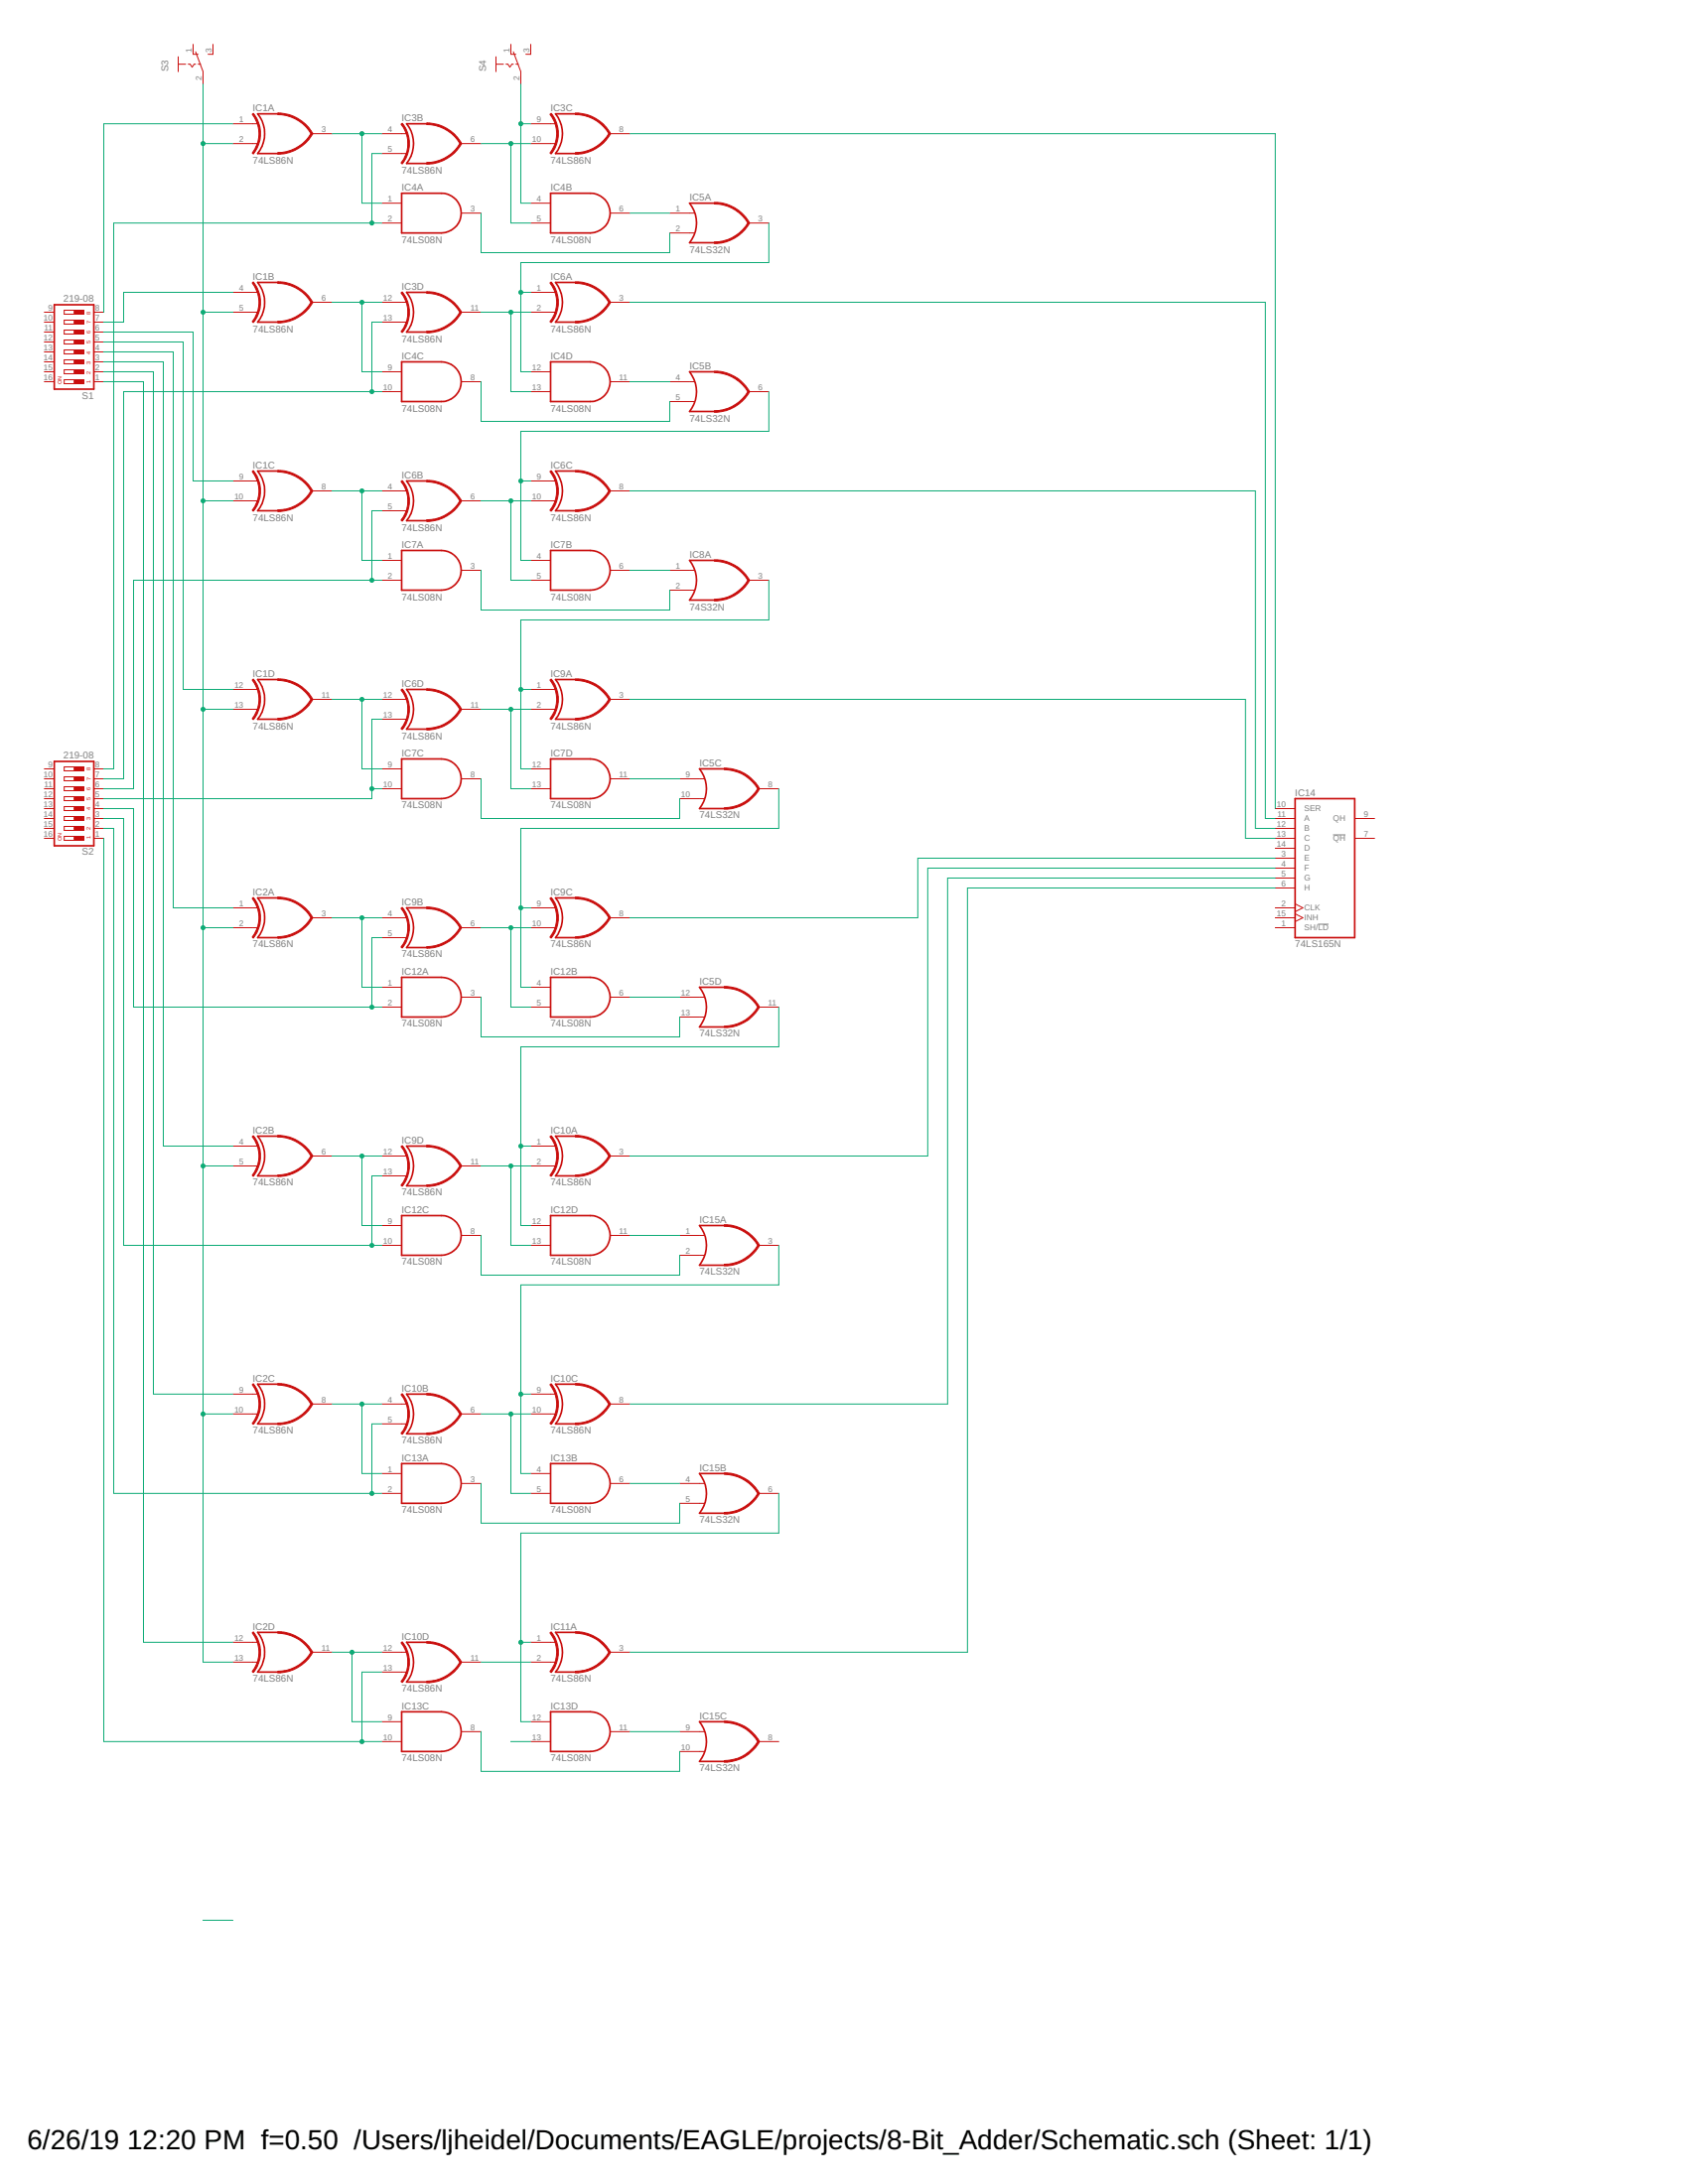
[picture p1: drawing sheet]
<svg xmlns="http://www.w3.org/2000/svg" width="216mm" height="279mm" viewBox="0 0 216 279" stroke-linecap="round" stroke-linejoin="round" font-family="sans-serif">
<path d="M168.6 118.2h1.3M170.5 106.8h1.6" fill="none" stroke="#808080" stroke-width=".13"/>
<g fill="none" stroke="#c90d0c" stroke-width=".21">
<path d="M35.5 14.6h-2.5a4.1 4.1 0 0 1 0 5h2.5M54.5 15.8h-2.5a4.1 4.1 0 0 1 0 5.1h2.5M73.6 14.6h-2.5a4.1 4.1 0 0 1 0 5h2.5M6.9 39h5.1v10.8h-5.1zM35.5 36.1h-2.5a4.1 4.1 0 0 1 0 5.1h2.5M51.4 24.7h5.1a2.54 2.54 0 0 1 2.5 2.6 2.54 2.54 0 0 1-2.5 2.5h-5.1zM54.5 37.4h-2.5a4.1 4.1 0 0 1 0 5.1h2.5M70.4 24.7h5.1a2.54 2.54 0 0 1 2.5 2.6 2.54 2.54 0 0 1-2.5 2.5h-5.1zM73.6 36.1h-2.5a4.1 4.1 0 0 1 0 5.1h2.5M91.4 26h-3.2a4 4 0 0 1 0 5.1h3.2M51.4 46.3h5.1a2.54 2.54 0 0 1 2.5 2.5 2.54 2.54 0 0 1-2.5 2.6h-5.1zM70.4 46.3h5.1a2.54 2.54 0 0 1 2.5 2.5 2.54 2.54 0 0 1-2.5 2.6h-5.1z"/>
<path d="M91.4 47.6h-3.2a4.1 4.1 0 0 1 0 5h3.2M35.5 60.3h-2.5a4.1 4.1 0 0 1 0 5h2.5M51.4 70.4h5.1a2.54 2.54 0 0 1 2.5 2.6 2.54 2.54 0 0 1-2.5 2.5h-5.1zM54.5 61.5h-2.5a4.1 4.1 0 0 1 0 5.1h2.5M70.4 70.4h5.1a2.54 2.54 0 0 1 2.5 2.6 2.54 2.54 0 0 1-2.5 2.5h-5.1zM73.6 60.3h-2.5a4.1 4.1 0 0 1 0 5h2.5M91.4 71.7h-3.2a4.1 4.1 0 0 1 0 5.1h3.2M6.9 97.4h5.1v10.8h-5.1zM35.5 86.9h-2.5a4.1 4.1 0 0 1 0 5.1h2.5M51.4 97.1h5.1a2.54 2.54 0 0 1 2.5 2.5 2.54 2.54 0 0 1-2.5 2.6h-5.1zM54.5 88.2h-2.5a4.1 4.1 0 0 1 0 5.1h2.5M70.4 97.1h5.1a2.54 2.54 0 0 1 2.5 2.5 2.54 2.54 0 0 1-2.5 2.6h-5.1z"/>
<path d="M73.6 86.9h-2.5a4.1 4.1 0 0 1 0 5.1h2.5M92.6 98.4h-3.1a4.1 4.1 0 0 1 0 5h3.1M35.5 114.9h-2.5a4.1 4.1 0 0 1 0 5.1h2.5M54.5 116.1h-2.5a4.1 4.1 0 0 1 0 5.1h2.5M73.6 114.9h-2.5a4.1 4.1 0 0 1 0 5.1h2.5M165.7 102.2h7.6v17.8h-7.6zM51.4 125h5.1a2.54 2.54 0 0 1 2.5 2.6 2.54 2.54 0 0 1-2.5 2.5h-5.1zM70.4 125h5.1a2.54 2.54 0 0 1 2.5 2.6 2.54 2.54 0 0 1-2.5 2.5h-5.1zM92.6 126.3h-3.1a4.1 4.1 0 0 1 0 5.1h3.1M35.5 145.4h-2.5a4.1 4.1 0 0 1 0 5h2.5M51.4 155.5h5.1a2.54 2.54 0 0 1 2.5 2.6 2.54 2.54 0 0 1-2.5 2.5h-5.1zM54.5 146.6h-2.5a4.1 4.1 0 0 1 0 5.1h2.5"/>
<path d="M70.4 155.5h5.1a2.54 2.54 0 0 1 2.5 2.6 2.54 2.54 0 0 1-2.5 2.5h-5.1zM73.6 145.4h-2.5a4.1 4.1 0 0 1 0 5h2.5M92.6 156.8h-3.1a4.1 4.1 0 0 1 0 5.1h3.1M35.5 177.1h-2.5a4.1 4.1 0 0 1 0 5.1h2.5M54.5 178.4h-2.5a4.1 4.1 0 0 1 0 5h2.5M73.6 177.1h-2.5a4.1 4.1 0 0 1 0 5.1h2.5M51.4 187.2h5.1a2.54 2.54 0 0 1 2.5 2.6 2.54 2.54 0 0 1-2.5 2.5h-5.1zM70.4 187.2h5.1a2.54 2.54 0 0 1 2.5 2.6 2.54 2.54 0 0 1-2.5 2.5h-5.1zM92.6 188.5h-3.1a4.1 4.1 0 0 1 0 5.1h3.1M35.5 208.8h-2.5a4.1 4.1 0 0 1 0 5.1h2.5M51.4 219h5.1a2.54 2.54 0 0 1 2.5 2.5 2.54 2.54 0 0 1-2.5 2.6h-5.1zM54.5 210.1h-2.5a4.1 4.1 0 0 1 0 5.1h2.5"/>
<path d="M70.4 219h5.1a2.54 2.54 0 0 1 2.5 2.5 2.54 2.54 0 0 1-2.5 2.6h-5.1zM73.6 208.8h-2.5a4.1 4.1 0 0 1 0 5.1h2.5M92.6 220.3h-3.1a4.1 4.1 0 0 1 0 5h3.1"/>
</g>
<g fill="none" stroke="#c90d0c" stroke-width=".13">
<path d="M22.8 7.3v1.9M22.8 8.2h.9M24.1 8.2h.2l.3 .4 .2-.4h.2M24.7 5.7v1.2h.6M25 6.6l1 2.6v1.6M25.3 8.2h.4M27.2 5.7v1.2h-.6M29.8 15.8h3.2M29.8 18.4h3.2M39.9 17.1h2.6M48.8 17.1h3.2M48.8 19.6h3.2"/>
<path d="M59 18.4h2.5M63.4 8.2h1M63.4 7.3v1.9M64.7 8.2h.3l.2 .4 .3-.4h.2M65.3 5.7v1.2h.7M65.7 6.6l.9 2.6v1.6M66 8.2h.3M67.9 15.8h3.2M67.9 18.4h3.2M67.9 5.7v1.2h-.7M78 17.1h2.6M5.7 39.9h1.2"/>
<path d="M8.2 39.7h2.5v.5h-2.5zM12 39.9h1.3M29.8 37.4h3.2M29.8 39.9h3.2M39.9 38.7h2.6M48.8 38.7h3.2M48.8 26h2.6M48.8 28.5h2.6M59 39.9h2.5M59 27.3h2.5M67.9 37.4h3.2M67.9 39.9h3.2"/>
<path d="M67.9 26h2.5M67.9 28.5h2.5M78 38.7h2.6M78 27.3h2.6M85.7 27.3h3.1M85.7 29.8h3.1M95.8 28.5h2.5M5.7 41.2h1.2M5.7 42.5h1.2M5.7 43.8h1.2M5.7 45h1.2M5.7 46.3h1.2"/>
<path d="M5.7 47.6h1.2M5.7 48.8h1.2M8.2 41h2.5v.5h-2.5zM8.2 42.2h2.5v.5h-2.5zM8.2 43.5h2.5v.5h-2.5zM8.2 44.8h2.5v.5h-2.5zM8.2 46h2.5v.5h-2.5zM8.2 47.3h2.5v.5h-2.5zM8.2 48.6h2.5v.5h-2.5zM12 41.2h1.3M12 42.5h1.3M12 43.8h1.3"/>
<path d="M12 45h1.3M12 46.3h1.3M12 47.6h1.3M12 48.8h1.3M48.8 41.2h3.2M48.8 47.6h2.6M48.8 50.1h2.6M59 48.8h2.5M67.9 47.6h2.5M67.9 50.1h2.5M78 48.8h2.6M85.7 48.8h3.1"/>
<path d="M85.7 51.4h3.1M95.8 50.1h2.5M29.8 61.5h3.2M29.8 64.1h3.2M39.9 62.8h2.6M48.8 62.8h3.2M48.8 65.3h3.2M48.8 71.7h2.6M48.8 74.2h2.6M59 64.1h2.5M59 73h2.5M67.9 61.5h3.2"/>
<path d="M67.9 64.1h3.2M67.9 71.7h2.5M67.9 74.2h2.5M78 62.8h2.6M78 73h2.6M85.7 73h3.1M85.7 75.5h3.1M95.8 74.2h2.5M5.7 98.4h1.2M5.7 99.6h1.2M8.2 98.1h2.5v.5h-2.5zM8.2 99.4h2.5v.5h-2.5z"/>
<path d="M12 98.4h1.3M12 99.6h1.3M29.8 88.2h3.2M29.8 90.7h3.2M39.9 89.5h2.6M48.8 89.5h3.2M48.8 98.4h2.6M48.8 92h3.2M59 90.7h2.5M59 99.6h2.5M67.9 88.2h3.2M67.9 90.7h3.2"/>
<path d="M67.9 98.4h2.5M78 89.5h2.6M78 99.6h2.6M86.9 99.6h3.2M5.7 100.9h1.2M5.7 102.2h1.2M5.7 103.4h1.2M5.7 104.7h1.2M5.7 106h1.2M5.7 107.3h1.2M8.2 100.6h2.5v.6h-2.5zM8.2 101.9h2.5v.5h-2.5z"/>
<path d="M8.2 103.2h2.5v.5h-2.5zM8.2 104.5h2.5v.5h-2.5zM8.2 105.7h2.5v.5h-2.5zM8.2 107h2.5v.5h-2.5zM12 100.9h1.3M12 102.2h1.3M12 103.4h1.3M12 104.7h1.3M12 106h1.3M12 107.3h1.3M29.8 116.1h3.2M29.8 118.7h3.2"/>
<path d="M39.9 117.4h2.6M48.8 117.4h3.2M48.8 100.9h2.6M48.8 120h3.2M59 118.7h2.5M67.9 116.1h3.2M67.9 118.7h3.2M67.9 100.9h2.5M78 117.4h2.6M86.9 102.2h3.2M97.1 100.9h2.5M163.1 116.1h2.6"/>
<path d="M163.1 118.7h2.6M163.1 117.4h2.6M163.1 103.4h2.6M163.1 104.7h2.6M163.1 106h2.6M163.1 107.3h2.6M163.1 109.8h2.6M163.1 111.1h2.6M163.1 112.3h2.6M163.1 113.6h2.6M163.1 108.5h2.6M165.7 115.6l.9 .5-.9 .5"/>
<path d="M165.7 116.9l.9 .5-.9 .5M173.3 104.7h2.5M173.3 107.3h2.5M48.8 126.3h2.6M48.8 128.8h2.6M59 127.6h2.5M67.9 126.3h2.5M67.9 128.8h2.5M78 127.6h2.6M86.9 127.6h3.2M86.9 130.1h3.2M97.1 128.8h2.5"/>
<path d="M29.8 146.6h3.2M29.8 149.2h3.2M39.9 147.9h2.6M48.8 147.9h3.2M48.8 150.4h3.2M48.8 156.8h2.6M48.8 159.3h2.6M59 149.2h2.5M59 158.1h2.5M67.9 146.6h3.2M67.9 149.2h3.2M67.9 156.8h2.5"/>
<path d="M67.9 159.3h2.5M78 147.9h2.6M78 158.1h2.6M86.9 158.1h3.2M97.1 159.3h2.5M29.8 178.4h3.2M39.9 179.6h2.6M48.8 179.6h3.2M67.9 178.4h3.2M78 179.6h2.6M86.9 160.6h3.2M29.8 180.9h3.2"/>
<path d="M48.8 182.2h3.2M48.8 188.5h2.6M48.8 191.1h2.6M59 180.9h2.5M59 189.8h2.5M67.9 180.9h3.2M67.9 188.5h2.5M67.9 191.1h2.5M78 189.8h2.6M86.9 189.8h3.2M86.9 192.3h3.2M97.1 191.1h2.5"/>
<path d="M29.8 210.1h3.2M29.8 212.6h3.2M39.9 211.4h2.6M48.8 211.4h3.2M48.8 213.9h3.2M59 212.6h2.5M67.9 210.1h3.2M67.9 212.6h3.2M78 211.4h2.6M48.8 220.3h2.6M48.8 222.8h2.6M59 221.5h2.5"/>
<path d="M67.9 220.3h2.5M67.9 222.8h2.5M78 221.5h2.6M86.9 221.5h3.2M86.9 224.1h3.2M97.1 222.8h2.5"/>
</g>
<g fill="#c90d0c" stroke="#c90d0c" stroke-width=".13">
<path d="M35.5 19.5a5 5 0 0 0 4.3-2.5l.2 .1a5.2 5.2 0 0 1-4.5 2.6z" fill-rule="evenodd"/>
<path d="M35.5 14.5a5.2 5.2 0 0 1 4.5 2.6l-.2 .1a5 5 0 0 0-4.3-2.5z" fill-rule="evenodd"/>
<path d="M32.3 14.6l.1-.1a4.1 4.1 0 0 1 0 5.2l-.1-.1a4 4 0 0 0 0-5z" fill-rule="evenodd"/>
<path d="M35.5 41.1a5 5 0 0 0 4.3-2.5l.2 .1a5.2 5.2 0 0 1-4.5 2.6z" fill-rule="evenodd"/>
<path d="M35.5 36a5.2 5.2 0 0 1 4.5 2.7l-.2 .1a5 5 0 0 0-4.3-2.5z" fill-rule="evenodd"/>
<path d="M32.3 36.2l.1-.1a4.1 4.1 0 0 1 0 5.2l-.1-.2a4 4 0 0 0 0-4.9z" fill-rule="evenodd"/>
<path d="M35.5 65.2a5 5 0 0 0 4.3-2.5l.2 .1a5.2 5.2 0 0 1-4.5 2.6z" fill-rule="evenodd"/>
<path d="M35.5 60.2a5.2 5.2 0 0 1 4.5 2.6l-.2 .1a5 5 0 0 0-4.3-2.5z" fill-rule="evenodd"/>
<path d="M32.3 60.3l.1-.1a4.1 4.1 0 0 1 0 5.2l-.1-.1a4 4 0 0 0 0-5z" fill-rule="evenodd"/>
<path d="M35.5 91.9a4.9 4.9 0 0 0 4.3-2.5l.2 .1a5.2 5.2 0 0 1-4.5 2.6z" fill-rule="evenodd"/>
<path d="M35.5 86.8a5.1 5.1 0 0 1 4.5 2.7l-.2 .1a4.9 4.9 0 0 0-4.3-2.6z" fill-rule="evenodd"/>
<path d="M32.3 87l.1-.1a4.1 4.1 0 0 1 0 5.2l-.1-.2a4 4 0 0 0 0-4.9z" fill-rule="evenodd"/>
<path d="M35.5 119.8a5 5 0 0 0 4.3-2.5l.2 .1a5.2 5.2 0 0 1-4.5 2.6z" fill-rule="evenodd"/>
<path d="M35.5 114.8a5.2 5.2 0 0 1 4.5 2.6l-.2 .1a5 5 0 0 0-4.3-2.5z" fill-rule="evenodd"/>
<path d="M32.3 114.9l.1-.1a4.1 4.1 0 0 1 0 5.2l-.1-.1a4 4 0 0 0 0-5z" fill-rule="evenodd"/>
<path d="M35.5 150.3a5 5 0 0 0 4.3-2.5l.2 .1a5.2 5.2 0 0 1-4.5 2.6z" fill-rule="evenodd"/>
<path d="M35.5 145.2a5.2 5.2 0 0 1 4.5 2.6l-.2 .2a5 5 0 0 0-4.3-2.5z" fill-rule="evenodd"/>
<path d="M32.3 145.4l.1-.1a4.1 4.1 0 0 1 0 5.2l-.1-.1a4 4 0 0 0 0-5z" fill-rule="evenodd"/>
<path d="M35.5 182.1a5 5 0 0 0 4.3-2.5l.2 .1a5.2 5.2 0 0 1-4.5 2.6z" fill-rule="evenodd"/>
<path d="M35.5 177a5.2 5.2 0 0 1 4.5 2.6l-.2 .1a5 5 0 0 0-4.3-2.5z" fill-rule="evenodd"/>
<path d="M32.3 177.1l.1-.1a4.1 4.1 0 0 1 0 5.2l-.1-.1a4 4 0 0 0 0-5z" fill-rule="evenodd"/>
<path d="M35.5 213.8a5 5 0 0 0 4.3-2.5l.2 .1a5.2 5.2 0 0 1-4.5 2.6z" fill-rule="evenodd"/>
<path d="M35.5 208.7a5.2 5.2 0 0 1 4.5 2.6l-.2 .2a4.9 4.9 0 0 0-4.3-2.6z" fill-rule="evenodd"/>
<path d="M32.3 208.9l.1-.1a4.1 4.1 0 0 1 0 5.2l-.1-.2a4 4 0 0 0 0-4.9z" fill-rule="evenodd"/>
<path d="M54.6 20.8a5 5 0 0 0 4.3-2.5l.1 .1a5.1 5.1 0 0 1-4.4 2.6z" fill-rule="evenodd"/>
<path d="M54.6 15.7a5.1 5.1 0 0 1 4.4 2.6l-.1 .1a5 5 0 0 0-4.3-2.5z" fill-rule="evenodd"/>
<path d="M51.3 15.9l.2-.1a4.1 4.1 0 0 1 0 5.2l-.2-.2a4 4 0 0 0 0-4.9z" fill-rule="evenodd"/>
<path d="M73.6 19.5a5 5 0 0 0 4.3-2.5l.2 .1a5.1 5.1 0 0 1-4.5 2.6z" fill-rule="evenodd"/>
<path d="M73.6 14.5a5.1 5.1 0 0 1 4.5 2.6l-.2 .1a5 5 0 0 0-4.3-2.5z" fill-rule="evenodd"/>
<path d="M70.3 14.6l.2-.1a4.1 4.1 0 0 1 0 5.2l-.2-.1a4 4 0 0 0 0-5z" fill-rule="evenodd"/>
<path d="M91.4 30.9a5 5 0 0 0 4.3-2.5l.2 .2a5.1 5.1 0 0 1-4.5 2.6z" fill-rule="evenodd"/>
<path d="M91.4 25.9a5.1 5.1 0 0 1 4.5 2.6l-.2 .1a5 5 0 0 0-4.3-2.5z" fill-rule="evenodd"/>
<path d="M54.6 42.4a5 5 0 0 0 4.3-2.5l.1 .1a5.1 5.1 0 0 1-4.4 2.6z" fill-rule="evenodd"/>
<path d="M54.6 37.3a5.1 5.1 0 0 1 4.4 2.6l-.1 .1a5 5 0 0 0-4.3-2.5z" fill-rule="evenodd"/>
<path d="M51.3 37.5l.2-.2a4.1 4.1 0 0 1 0 5.2l-.2-.1a4 4 0 0 0 0-4.9z" fill-rule="evenodd"/>
<path d="M73.6 41.1a5 5 0 0 0 4.3-2.5l.2 .1a5.1 5.1 0 0 1-4.5 2.6z" fill-rule="evenodd"/>
<path d="M73.6 36a5.1 5.1 0 0 1 4.5 2.7l-.2 .1a5 5 0 0 0-4.3-2.5z" fill-rule="evenodd"/>
<path d="M70.3 36.2l.2-.1a4.1 4.1 0 0 1 0 5.2l-.2-.2a4 4 0 0 0 0-4.9z" fill-rule="evenodd"/>
<path d="M91.4 52.5a5 5 0 0 0 4.3-2.5l.2 .1a5.1 5.1 0 0 1-4.5 2.6z" fill-rule="evenodd"/>
<path d="M91.4 47.5a5.1 5.1 0 0 1 4.5 2.6l-.2 .1a5.1 5.1 0 0 0-4.3-2.5z" fill-rule="evenodd"/>
<path d="M54.6 66.5a5 5 0 0 0 4.3-2.5l.1 .1a5.1 5.1 0 0 1-4.4 2.6z" fill-rule="evenodd"/>
<path d="M54.6 61.4a5.1 5.1 0 0 1 4.4 2.7l-.1 .1a4.9 4.9 0 0 0-4.3-2.6z" fill-rule="evenodd"/>
<path d="M51.3 61.6l.2-.1a4.1 4.1 0 0 1 0 5.2l-.2-.2a4 4 0 0 0 0-4.9z" fill-rule="evenodd"/>
<path d="M73.6 65.2a5 5 0 0 0 4.3-2.5l.2 .1a5.1 5.1 0 0 1-4.5 2.6z" fill-rule="evenodd"/>
<path d="M73.6 60.2a5.1 5.1 0 0 1 4.5 2.6l-.2 .1a5 5 0 0 0-4.3-2.5z" fill-rule="evenodd"/>
<path d="M70.3 60.3l.2-.1a4.1 4.1 0 0 1 0 5.2l-.2-.1a4 4 0 0 0 0-5z" fill-rule="evenodd"/>
<path d="M91.4 76.7a5 5 0 0 0 4.3-2.5l.2 .1a5.1 5.1 0 0 1-4.5 2.6z" fill-rule="evenodd"/>
<path d="M91.4 71.6a5.1 5.1 0 0 1 4.5 2.6l-.2 .1a5 5 0 0 0-4.3-2.5z" fill-rule="evenodd"/>
<path d="M54.6 93.2a4.9 4.9 0 0 0 4.3-2.5l.1 .1a5.1 5.1 0 0 1-4.4 2.6z" fill-rule="evenodd"/>
<path d="M54.6 88.1a5 5 0 0 1 4.4 2.6l-.1 .1a4.9 4.9 0 0 0-4.3-2.5z" fill-rule="evenodd"/>
<path d="M51.3 88.3l.2-.2a4.1 4.1 0 0 1 0 5.2l-.2-.1a4 4 0 0 0 0-4.9z" fill-rule="evenodd"/>
<path d="M73.6 91.9a4.9 4.9 0 0 0 4.3-2.5l.2 .1a5.1 5.1 0 0 1-4.5 2.6z" fill-rule="evenodd"/>
<path d="M73.6 86.8a5 5 0 0 1 4.5 2.7l-.2 .1a4.9 4.9 0 0 0-4.3-2.6z" fill-rule="evenodd"/>
<path d="M70.3 87l.2-.1a4.1 4.1 0 0 1 0 5.2l-.2-.2a4 4 0 0 0 0-4.9z" fill-rule="evenodd"/>
<path d="M92.6 103.3a5 5 0 0 0 4.4-2.5l.1 .1a5 5 0 0 1-4.5 2.6z" fill-rule="evenodd"/>
<path d="M92.6 98.3a5.1 5.1 0 0 1 4.5 2.6l-.1 .1a5 5 0 0 0-4.4-2.5z" fill-rule="evenodd"/>
<path d="M54.6 121.1a5 5 0 0 0 4.3-2.5l.1 .1a5.1 5.1 0 0 1-4.4 2.6z" fill-rule="evenodd"/>
<path d="M54.6 116a5.1 5.1 0 0 1 4.4 2.7h-.1a5 5 0 0 0-4.3-2.5z" fill-rule="evenodd"/>
<path d="M51.3 116.2l.2-.1a4.1 4.1 0 0 1 0 5.2l-.2-.1a4 4 0 0 0 0-5z" fill-rule="evenodd"/>
<path d="M73.6 119.8a5 5 0 0 0 4.3-2.5l.2 .1a5.1 5.1 0 0 1-4.5 2.6z" fill-rule="evenodd"/>
<path d="M73.6 114.8a5.1 5.1 0 0 1 4.5 2.6l-.2 .1a5 5 0 0 0-4.3-2.5z" fill-rule="evenodd"/>
<path d="M70.3 114.9l.2-.1a4.1 4.1 0 0 1 0 5.2l-.2-.1a4 4 0 0 0 0-5z" fill-rule="evenodd"/>
<path d="M54.6 151.6a5 5 0 0 0 4.3-2.5l.1 .1a5.1 5.1 0 0 1-4.4 2.6z" fill-rule="evenodd"/>
<path d="M54.6 146.5a5.1 5.1 0 0 1 4.4 2.6l-.1 .1a5 5 0 0 0-4.3-2.5z" fill-rule="evenodd"/>
<path d="M51.3 146.7l.2-.1a4.1 4.1 0 0 1 0 5.2l-.2-.2a4 4 0 0 0 0-4.9z" fill-rule="evenodd"/>
<path d="M73.6 150.3a5 5 0 0 0 4.3-2.5l.2 .1a5.1 5.1 0 0 1-4.5 2.6z" fill-rule="evenodd"/>
<path d="M73.6 145.2a5.1 5.1 0 0 1 4.5 2.6l-.2 .2a5 5 0 0 0-4.3-2.5z" fill-rule="evenodd"/>
<path d="M70.3 145.4l.2-.1a4.1 4.1 0 0 1 0 5.2l-.2-.1a4 4 0 0 0 0-5z" fill-rule="evenodd"/>
<path d="M54.6 183.3a5 5 0 0 0 4.3-2.5l.1 .1a5.1 5.1 0 0 1-4.4 2.6z" fill-rule="evenodd"/>
<path d="M54.6 178.3a5.1 5.1 0 0 1 4.4 2.6l-.1 .1a5 5 0 0 0-4.3-2.5z" fill-rule="evenodd"/>
<path d="M51.3 178.4l.2-.1a4.1 4.1 0 0 1 0 5.2l-.2-.1a4 4 0 0 0 0-5z" fill-rule="evenodd"/>
<path d="M73.6 182.1a5 5 0 0 0 4.3-2.5l.2 .1a5.1 5.1 0 0 1-4.5 2.6z" fill-rule="evenodd"/>
<path d="M73.6 177a5.1 5.1 0 0 1 4.5 2.6l-.2 .1a5 5 0 0 0-4.3-2.5z" fill-rule="evenodd"/>
<path d="M70.3 177.1l.2-.1a4.1 4.1 0 0 1 0 5.2l-.2-.1a4 4 0 0 0 0-5z" fill-rule="evenodd"/>
<path d="M54.6 215.1a5 5 0 0 0 4.3-2.5l.1 .1a5.1 5.1 0 0 1-4.4 2.6z" fill-rule="evenodd"/>
<path d="M54.6 210a5.1 5.1 0 0 1 4.4 2.6l-.1 .1a4.9 4.9 0 0 0-4.3-2.5z" fill-rule="evenodd"/>
<path d="M51.3 210.2l.2-.2a4.1 4.1 0 0 1 0 5.2l-.2-.1a4 4 0 0 0 0-4.9z" fill-rule="evenodd"/>
<path d="M73.6 213.8a5 5 0 0 0 4.3-2.5l.2 .1a5.1 5.1 0 0 1-4.5 2.6z" fill-rule="evenodd"/>
<path d="M73.6 208.7a5.1 5.1 0 0 1 4.5 2.6l-.2 .2a4.9 4.9 0 0 0-4.3-2.6z" fill-rule="evenodd"/>
<path d="M70.3 208.9l.2-.1a4.1 4.1 0 0 1 0 5.2l-.2-.2a4 4 0 0 0 0-4.9z" fill-rule="evenodd"/>
<path d="M92.6 131.3a5 5 0 0 0 4.4-2.5l.1 .1a5.1 5.1 0 0 1-4.5 2.6z" fill-rule="evenodd"/>
<path d="M92.6 126.2a5.1 5.1 0 0 1 4.5 2.6l-.1 .1a5 5 0 0 0-4.4-2.5z" fill-rule="evenodd"/>
<path d="M92.6 161.7a5 5 0 0 0 4.4-2.5l.1 .1a5.1 5.1 0 0 1-4.5 2.6z" fill-rule="evenodd"/>
<path d="M92.6 156.7a5.1 5.1 0 0 1 4.5 2.6l-.1 .1a5 5 0 0 0-4.4-2.5z" fill-rule="evenodd"/>
<path d="M92.6 193.5a5 5 0 0 0 4.4-2.5l.1 .1a5.1 5.1 0 0 1-4.5 2.6z" fill-rule="evenodd"/>
<path d="M92.6 188.4a5.1 5.1 0 0 1 4.5 2.6l-.1 .1a5.1 5.1 0 0 0-4.4-2.5z" fill-rule="evenodd"/>
<path d="M92.6 225.2a4.9 4.9 0 0 0 4.4-2.5l.1 .1a5.1 5.1 0 0 1-4.5 2.6z" fill-rule="evenodd"/>
<path d="M92.6 220.2a5 5 0 0 1 4.5 2.6l-.1 .1a5 5 0 0 0-4.4-2.5z" fill-rule="evenodd"/>
</g>
<g fill="#c90d0c" stroke="#c90d0c" stroke-width=".13">
<path d="M9.5 48.7h1.1v.3h-1.1z"/>
<path d="M9.5 47.4h1.1v.3h-1.1z"/>
<path d="M9.5 46.2h1.1v.2h-1.1z"/>
<path d="M9.5 44.9h1.1v.2h-1.1z"/>
<path d="M9.5 43.6h1.1v.3h-1.1z"/>
<path d="M9.5 42.4h1.1v.2h-1.1z"/>
<path d="M9.5 41.1h1.1v.2h-1.1z"/>
<path d="M9.5 39.8h1.1v.3h-1.1z"/>
<path d="M9.5 107.1h1.1v.3h-1.1z"/>
<path d="M9.5 105.9h1.1v.2h-1.1z"/>
<path d="M9.5 104.6h1.1v.2h-1.1z"/>
<path d="M9.5 103.3h1.1v.3h-1.1z"/>
<path d="M9.5 102h1.1v.3h-1.1z"/>
<path d="M9.5 100.8h1.1v.2h-1.1z"/>
<path d="M9.5 99.5h1.1v.3h-1.1z"/>
<path d="M9.5 98.2h1.1v.3h-1.1z"/>
</g>
<g fill="none" stroke="#0dab76" stroke-width=".13">
<path d="M26 18.4h3.8M26 10.8v201.8h3.8M29.8 15.8h-16.5v24.1M42.5 17.1h6.3M46.3 17.1v8.9h2.5M48.8 19.6h-1.2v8.9M61.5 18.4h6.4M65.3 18.4v10.1h2.6M66.6 15.8h1.3M66.6 10.8v15.2h1.3M80.6 17.1h82.5v86.3M26 39.9h3.8"/>
<path d="M29.8 37.4h-14v3.8h-2.5M42.5 38.7h6.3M46.3 38.7v8.9h2.5M48.8 28.5h-34.3v69.9h-1.2M61.5 27.3v5h24.2v-2.5M61.5 39.9h6.4M65.3 39.9v10.2h2.6M66.6 37.4h1.3M80.6 27.3h5.1M80.6 38.7h81.2v66h1.3M98.3 28.5v5.1h-31.7v14h1.3M13.3 47.6h6.3v130.8h10.2"/>
<path d="M13.3 48.8h5.1v161.3h11.4M13.3 42.5h11.4v19h5.1M13.3 43.8h10.1v44.4h6.4M13.3 45h8.9v71.1h7.6M13.3 46.3h7.6v100.3h8.9M48.8 41.2h-1.2v8.9M48.8 50.1h-33v49.5h-2.5M61.5 48.8v5.1h24.2v-2.5M80.6 48.8h5.1M98.3 50.1v5.1h-31.7v16.5h1.3M26 64.1h3.8M42.5 62.8h6.3"/>
<path d="M46.3 62.8v8.9h2.5M48.8 65.3h-1.2v8.9M48.8 74.2h-31.7v26.7h-3.8M61.5 73v5h24.2v-2.5M61.5 64.1h6.4M65.3 64.1v10.1h2.6M66.6 61.5h1.3M80.6 62.8h80v43.2h2.5M80.6 73h5.1M98.3 74.2v5.1h-31.7v19.1h1.3M26 90.7h3.8M42.5 89.5h6.3"/>
<path d="M46.3 89.5v8.9h2.5M48.8 92h-1.2v10.2h-34.3M61.5 99.6v5.1h25.4v-2.5M61.5 90.7h6.4M65.3 90.7v10.2h2.6M66.6 88.2h1.3M80.6 99.6h6.3M80.6 89.5h78.7v17.8h3.8M13.3 107.3v115.5h35.5M13.3 106h1.2v85.1h34.3M13.3 104.7h2.5v54.6h33M13.3 103.4h3.8v25.4h31.7"/>
<path d="M26 118.7h3.8M42.5 117.4h6.3M46.3 117.4v8.9h2.5M47.6 100.9h1.2M48.8 120h-1.2v8.8M61.5 118.7h6.4M65.3 118.7v10.1h2.6M66.6 116.1h1.3M99.6 100.9v5.1h-33v20.3h1.3M163.1 109.8h-45.7v7.6h-36.8M163.1 111.1h-44.4v36.8h-38.1M163.1 112.3h-41.9v67.3h-40.6"/>
<path d="M163.1 113.6h-39.4v97.8h-43.1M61.5 127.6v5.1h25.4v-2.6M80.6 127.6h6.3M99.6 128.8v5.1h-33v22.9h1.3M26 149.2h3.8M42.5 147.9h6.3M46.3 147.9v8.9h2.5M48.8 150.4h-1.2v8.9M61.5 158.1v5h25.4v-2.5M61.5 149.2h6.4M65.3 149.2v10.1h2.6M66.6 146.6h1.3"/>
<path d="M80.6 158.1h6.3M99.6 159.3v5.1h-33v24.1h1.3M42.5 179.6h6.3M46.3 179.6v8.9h2.5M66.6 178.4h1.3M26 180.9h3.8M48.8 182.2h-1.2v8.9M61.5 189.8v5.1h25.4v-2.6M61.5 180.9h6.4M65.3 180.9v10.2h2.6M80.6 189.8h6.3M99.6 191.1v5h-33v24.2h1.3"/>
<path d="M42.5 211.4h6.3M45 211.4v8.9h3.8M48.8 213.9h-2.5v8.9M61.5 212.6h6.4M66.6 210.1h1.3M61.5 221.5v5.1h25.4v-2.5M65.3 222.8h2.6M80.6 221.5h6.3M26 245.7h3.8"/>
</g>
<g fill="#0dab76" stroke="#0dab76" stroke-width=".13">
<circle cx="46.3" cy="17.1" r=".25"/>
<circle cx="47.6" cy="28.5" r=".25"/>
<circle cx="65.3" cy="18.4" r=".25"/>
<circle cx="66.6" cy="15.8" r=".25"/>
<circle cx="26" cy="18.4" r=".25"/>
<circle cx="26" cy="39.9" r=".25"/>
<circle cx="26" cy="64.1" r=".25"/>
<circle cx="26" cy="90.7" r=".25"/>
<circle cx="26" cy="118.7" r=".25"/>
<circle cx="26" cy="149.2" r=".25"/>
<circle cx="26" cy="180.9" r=".25"/>
<circle cx="46.3" cy="38.7" r=".25"/>
<circle cx="47.6" cy="50.1" r=".25"/>
<circle cx="65.3" cy="39.9" r=".25"/>
<circle cx="66.6" cy="37.4" r=".25"/>
<circle cx="46.3" cy="62.8" r=".25"/>
<circle cx="47.6" cy="74.2" r=".25"/>
<circle cx="65.3" cy="64.1" r=".25"/>
<circle cx="66.6" cy="61.5" r=".25"/>
<circle cx="46.3" cy="89.5" r=".25"/>
<circle cx="47.6" cy="100.9" r=".25"/>
<circle cx="65.3" cy="90.7" r=".25"/>
<circle cx="66.6" cy="88.2" r=".25"/>
<circle cx="46.3" cy="117.4" r=".25"/>
<circle cx="65.3" cy="118.7" r=".25"/>
<circle cx="47.6" cy="128.8" r=".25"/>
<circle cx="66.6" cy="116.1" r=".25"/>
<circle cx="47.6" cy="159.3" r=".25"/>
<circle cx="47.6" cy="191.1" r=".25"/>
<circle cx="46.3" cy="222.8" r=".25"/>
<circle cx="46.3" cy="147.9" r=".25"/>
<circle cx="46.3" cy="179.6" r=".25"/>
<circle cx="45" cy="211.4" r=".25"/>
<circle cx="65.3" cy="149.2" r=".25"/>
<circle cx="66.6" cy="146.6" r=".25"/>
<circle cx="65.3" cy="180.9" r=".25"/>
<circle cx="66.6" cy="178.4" r=".25"/>
<circle cx="66.6" cy="210.1" r=".25"/>
</g>
<g font-size="3.5">
<text x="3.5" y="274.9">6/26/19</text>
<text x="16.3" y="274.9">12:20 PM f=0.50 /Users/ljheidel/Documents/EAGLE/projects/8-Bit_Adder/Schematic.sch (Sheet: 1/1)</text>
</g>
<g font-size="1.2" fill="#808080">
<text x="21.5" y="9.2" transform="rotate(-90 21.5 9.2)">S3</text>
<text x="62.2" y="9.2" transform="rotate(-90 62.2 9.2)">S4</text>
<text x="32.3" y="14.2">IC1A</text>
<text x="51.4" y="15.5">IC3B</text>
<text x="70.4" y="14.2">IC3C</text>
<text x="32.3" y="20.9">74LS86N</text>
<text x="51.4" y="22.2">74LS86N</text>
<text x="70.4" y="20.9">74LS86N</text>
<text x="51.4" y="24.4">IC4A</text>
<text x="70.4" y="24.4">IC4B</text>
<text x="88.2" y="25.7">IC5A</text>
<text x="32.3" y="35.8">IC1B</text>
<text x="51.4" y="31.1">74LS08N</text>
<text x="70.4" y="31.1">74LS08N</text>
<text x="70.4" y="35.8">IC6A</text>
<text x="88.2" y="32.3">74LS32N</text>
<text x="8.1" y="38.6">219-08</text>
<text x="51.4" y="37.1">IC3D</text>
<text x="32.3" y="42.5">74LS86N</text>
<text x="51.4" y="43.8">74LS86N</text>
<text x="51.4" y="46">IC4C</text>
<text x="70.4" y="42.5">74LS86N</text>
<text x="70.4" y="46">IC4D</text>
<text x="88.2" y="47.3">IC5B</text>
<text x="10.5" y="51">S1</text>
<text x="51.4" y="52.6">74LS08N</text>
<text x="70.4" y="52.6">74LS08N</text>
<text x="88.2" y="53.9">74LS32N</text>
<text x="32.3" y="59.9">IC1C</text>
<text x="70.4" y="59.9">IC6C</text>
<text x="51.4" y="61.2">IC6B</text>
<text x="32.3" y="66.6">74LS86N</text>
<text x="51.4" y="67.9">74LS86N</text>
<text x="51.4" y="70.1">IC7A</text>
<text x="70.4" y="66.6">74LS86N</text>
<text x="70.4" y="70.1">IC7B</text>
<text x="88.2" y="71.4">IC8A</text>
<text x="51.4" y="76.8">74LS08N</text>
<text x="70.4" y="76.8">74LS08N</text>
<text x="88.2" y="78">74S32N</text>
<text x="32.3" y="86.6">IC1D</text>
<text x="51.4" y="87.9">IC6D</text>
<text x="70.4" y="86.6">IC9A</text>
<text x="32.3" y="93.3">74LS86N</text>
<text x="51.4" y="94.6">74LS86N</text>
<text x="70.4" y="93.3">74LS86N</text>
<text x="8.1" y="97">219-08</text>
<text x="51.4" y="96.8">IC7C</text>
<text x="70.4" y="96.8">IC7D</text>
<text x="89.5" y="98">IC5C</text>
<text x="165.6" y="101.9">IC14</text>
<text x="51.4" y="103.4">74LS08N</text>
<text x="70.4" y="103.4">74LS08N</text>
<text x="89.5" y="104.7">74LS32N</text>
<text x="10.5" y="109.4">S2</text>
<text x="32.3" y="114.6">IC2A</text>
<text x="51.4" y="115.8">IC9B</text>
<text x="70.4" y="114.6">IC9C</text>
<text x="32.3" y="121.2">74LS86N</text>
<text x="51.4" y="122.5">74LS86N</text>
<text x="51.4" y="124.7">IC12A</text>
<text x="70.4" y="121.2">74LS86N</text>
<text x="70.4" y="124.7">IC12B</text>
<text x="89.5" y="126">IC5D</text>
<text x="165.6" y="121.2">74LS165N</text>
<text x="51.4" y="131.4">74LS08N</text>
<text x="70.4" y="131.4">74LS08N</text>
<text x="89.5" y="132.6">74LS32N</text>
<text x="32.3" y="145">IC2B</text>
<text x="51.4" y="146.3">IC9D</text>
<text x="70.4" y="145">IC10A</text>
<text x="32.3" y="151.7">74LS86N</text>
<text x="51.4" y="153">74LS86N</text>
<text x="51.4" y="155.2">IC12C</text>
<text x="70.4" y="151.7">74LS86N</text>
<text x="70.4" y="155.2">IC12D</text>
<text x="51.4" y="161.9">74LS08N</text>
<text x="70.4" y="161.9">74LS08N</text>
<text x="89.5" y="156.5">IC15A</text>
<text x="89.5" y="163.1">74LS32N</text>
<text x="32.3" y="176.8">IC2C</text>
<text x="51.4" y="178">IC10B</text>
<text x="70.4" y="176.8">IC10C</text>
<text x="32.3" y="183.4">74LS86N</text>
<text x="51.4" y="184.7">74LS86N</text>
<text x="70.4" y="183.4">74LS86N</text>
<text x="51.4" y="186.9">IC13A</text>
<text x="70.4" y="186.9">IC13B</text>
<text x="89.5" y="188.2">IC15B</text>
<text x="51.4" y="193.6">74LS08N</text>
<text x="70.4" y="193.6">74LS08N</text>
<text x="89.5" y="194.9">74LS32N</text>
<text x="32.3" y="208.5">IC2D</text>
<text x="51.4" y="209.8">IC10D</text>
<text x="70.4" y="208.5">IC11A</text>
<text x="32.3" y="215.2">74LS86N</text>
<text x="70.4" y="215.2">74LS86N</text>
<text x="51.4" y="216.5">74LS86N</text>
<text x="51.4" y="218.7">IC13C</text>
<text x="70.4" y="218.7">IC13D</text>
<text x="89.5" y="219.9">IC15C</text>
<text x="51.4" y="225.3">74LS08N</text>
<text x="70.4" y="225.3">74LS08N</text>
<text x="89.5" y="226.6">74LS32N</text>
</g>
<g font-size="1.1" fill="#808080">
<text x="24.5" y="6.8" transform="rotate(-90 24.5 6.8)">1</text>
<text x="25.8" y="10.2" transform="rotate(-90 25.8 10.2)">2</text>
<text x="27.1" y="6.8" transform="rotate(-90 27.1 6.8)">3</text>
<text x="65.2" y="6.8" transform="rotate(-90 65.2 6.8)">1</text>
<text x="66.4" y="10.2" transform="rotate(-90 66.4 10.2)">2</text>
<text x="67.7" y="6.8" transform="rotate(-90 67.7 6.8)">3</text>
<text x="30.6" y="15.6">1</text>
<text x="41.1" y="16.9">3</text>
<text x="49.6" y="16.9">4</text>
<text x="68.7" y="15.6">9</text>
<text x="79.2" y="16.9">8</text>
<text x="30.6" y="18.2">2</text>
<text x="49.6" y="19.5">5</text>
<text x="60.2" y="18.2">6</text>
<text x="68.1" y="18.2">10</text>
<text x="49.6" y="25.8">1</text>
<text x="49.6" y="28.3">2</text>
<text x="60.2" y="27.1">3</text>
<text x="68.7" y="25.8">4</text>
<text x="68.7" y="28.3">5</text>
<text x="79.2" y="27.1">6</text>
<text x="86.4" y="27.1">1</text>
<text x="86.4" y="29.6">2</text>
<text x="97" y="28.3">3</text>
<text x="5.6" y="41">10</text>
<text x="6.2" y="39.8">9</text>
<text x="12.2" y="41">7</text>
<text x="12.2" y="39.8">8</text>
<text x="30.6" y="37.2">4</text>
<text x="30.6" y="39.8">5</text>
<text x="41.1" y="38.5">6</text>
<text x="49" y="38.5">12</text>
<text x="49" y="41">13</text>
<text x="60.2" y="39.8">11</text>
<text x="68.7" y="37.2">1</text>
<text x="68.7" y="39.8">2</text>
<text x="79.2" y="38.5">3</text>
<text x="5.6" y="43.6">12</text>
<text x="5.6" y="44.9">13</text>
<text x="5.6" y="46.1">14</text>
<text x="5.6" y="47.4">15</text>
<text x="5.7" y="42.3">11</text>
<text x="12.2" y="47.4">2</text>
<text x="12.2" y="46.1">3</text>
<text x="12.2" y="44.9">4</text>
<text x="12.2" y="43.6">5</text>
<text x="12.2" y="42.3">6</text>
<text x="49.6" y="47.4">9</text>
<text x="68.1" y="47.4">12</text>
<text x="5.6" y="48.7">16</text>
<text x="12.2" y="48.7">1</text>
<text x="49" y="49.9">10</text>
<text x="60.2" y="48.7">8</text>
<text x="68.1" y="49.9">13</text>
<text x="79.2" y="48.7">11</text>
<text x="86.4" y="48.7">4</text>
<text x="86.4" y="51.2">5</text>
<text x="97" y="49.9">6</text>
<text x="30" y="63.9">10</text>
<text x="30.6" y="61.4">9</text>
<text x="41.1" y="62.6">8</text>
<text x="49.6" y="62.6">4</text>
<text x="49.6" y="65.2">5</text>
<text x="60.2" y="63.9">6</text>
<text x="68.1" y="63.9">10</text>
<text x="68.7" y="61.4">9</text>
<text x="79.2" y="62.6">8</text>
<text x="49.6" y="71.5">1</text>
<text x="68.7" y="71.5">4</text>
<text x="49.6" y="74.1">2</text>
<text x="60.2" y="72.8">3</text>
<text x="68.7" y="74.1">5</text>
<text x="79.2" y="72.8">6</text>
<text x="86.4" y="72.8">1</text>
<text x="86.4" y="75.3">2</text>
<text x="97" y="74.1">3</text>
<text x="30" y="88">12</text>
<text x="41.1" y="89.3">11</text>
<text x="49" y="89.3">12</text>
<text x="68.7" y="88">1</text>
<text x="79.2" y="89.3">3</text>
<text x="30" y="90.6">13</text>
<text x="49" y="91.8">13</text>
<text x="60.2" y="90.6">11</text>
<text x="68.7" y="90.6">2</text>
<text x="5.6" y="99.5">10</text>
<text x="5.6" y="102">12</text>
<text x="5.7" y="100.7">11</text>
<text x="6.2" y="98.2">9</text>
<text x="12.2" y="102">5</text>
<text x="12.2" y="100.7">6</text>
<text x="12.2" y="99.5">7</text>
<text x="12.2" y="98.2">8</text>
<text x="49" y="100.7">10</text>
<text x="49.6" y="98.2">9</text>
<text x="60.2" y="99.5">8</text>
<text x="68.1" y="98.2">12</text>
<text x="68.1" y="100.7">13</text>
<text x="79.2" y="99.5">11</text>
<text x="87.1" y="102">10</text>
<text x="87.7" y="99.5">9</text>
<text x="98.2" y="100.7">8</text>
<text x="5.6" y="103.3">13</text>
<text x="5.6" y="104.5">14</text>
<text x="5.6" y="105.8">15</text>
<text x="5.6" y="107.1">16</text>
<text x="12.2" y="107.1">1</text>
<text x="12.2" y="105.8">2</text>
<text x="12.2" y="104.5">3</text>
<text x="12.2" y="103.3">4</text>
<text x="163.3" y="103.3">10</text>
<text x="163.3" y="105.8">12</text>
<text x="163.3" y="107.1">13</text>
<text x="163.4" y="104.5">11</text>
<text x="166.8" y="103.8">SER</text>
<text x="166.8" y="105.1">A</text>
<text x="166.8" y="106.4">B</text>
<text x="166.8" y="107.6">C</text>
<text x="170.5" y="107.6">QH</text>
<text x="170.5" y="105.1">QH</text>
<text x="174.4" y="107.1">7</text>
<text x="174.4" y="104.5">9</text>
<text x="163.3" y="108.3">14</text>
<text x="163.9" y="109.6">3</text>
<text x="163.9" y="110.9">4</text>
<text x="163.9" y="112.2">5</text>
<text x="163.9" y="113.4">6</text>
<text x="166.8" y="110.2">E</text>
<text x="166.8" y="111.4">F</text>
<text x="166.8" y="112.7">G</text>
<text x="166.8" y="114">H</text>
<text x="166.8" y="108.9">D</text>
<text x="30.6" y="116">1</text>
<text x="30.6" y="118.5">2</text>
<text x="41.1" y="117.2">3</text>
<text x="49.6" y="117.2">4</text>
<text x="49.6" y="119.8">5</text>
<text x="60.2" y="118.5">6</text>
<text x="68.1" y="118.5">10</text>
<text x="68.7" y="116">9</text>
<text x="79.2" y="117.2">8</text>
<text x="163.3" y="117.2">15</text>
<text x="163.9" y="118.5">1</text>
<text x="163.9" y="116">2</text>
<text x="166.8" y="119.1">SH/LD</text>
<text x="166.8" y="116.5">CLK</text>
<text x="166.8" y="117.8">INH</text>
<text x="49.6" y="126.1">1</text>
<text x="49.6" y="128.7">2</text>
<text x="60.2" y="127.4">3</text>
<text x="68.7" y="126.1">4</text>
<text x="68.7" y="128.7">5</text>
<text x="79.2" y="127.4">6</text>
<text x="87.1" y="127.4">12</text>
<text x="87.1" y="129.9">13</text>
<text x="98.2" y="128.7">11</text>
<text x="30.6" y="146.4">4</text>
<text x="30.6" y="149">5</text>
<text x="41.1" y="147.7">6</text>
<text x="49" y="147.7">12</text>
<text x="60.2" y="149">11</text>
<text x="68.7" y="146.4">1</text>
<text x="68.7" y="149">2</text>
<text x="79.2" y="147.7">3</text>
<text x="49" y="150.2">13</text>
<text x="49" y="159.1">10</text>
<text x="49.6" y="156.6">9</text>
<text x="60.2" y="157.9">8</text>
<text x="68.1" y="156.6">12</text>
<text x="68.1" y="159.1">13</text>
<text x="79.2" y="157.9">11</text>
<text x="87.7" y="157.9">1</text>
<text x="87.7" y="160.4">2</text>
<text x="98.2" y="159.1">3</text>
<text x="30.6" y="178.2">9</text>
<text x="41.1" y="179.5">8</text>
<text x="49.6" y="179.5">4</text>
<text x="68.7" y="178.2">9</text>
<text x="79.2" y="179.5">8</text>
<text x="30" y="180.7">10</text>
<text x="49.6" y="182">5</text>
<text x="60.2" y="180.7">6</text>
<text x="68.1" y="180.7">10</text>
<text x="49.6" y="188.3">1</text>
<text x="49.6" y="190.9">2</text>
<text x="60.2" y="189.6">3</text>
<text x="68.7" y="188.3">4</text>
<text x="68.7" y="190.9">5</text>
<text x="79.2" y="189.6">6</text>
<text x="87.7" y="189.6">4</text>
<text x="98.2" y="190.9">6</text>
<text x="87.7" y="192.1">5</text>
<text x="30" y="209.9">12</text>
<text x="68.7" y="209.9">1</text>
<text x="30" y="212.5">13</text>
<text x="41.1" y="211.2">11</text>
<text x="49" y="211.2">12</text>
<text x="49" y="213.7">13</text>
<text x="60.2" y="212.5">11</text>
<text x="68.7" y="212.5">2</text>
<text x="79.2" y="211.2">3</text>
<text x="49.6" y="220.1">9</text>
<text x="60.2" y="221.4">8</text>
<text x="68.1" y="220.1">12</text>
<text x="79.2" y="221.4">11</text>
<text x="87.7" y="221.4">9</text>
<text x="49" y="222.6">10</text>
<text x="68.1" y="222.6">13</text>
<text x="87.1" y="223.9">10</text>
<text x="98.2" y="222.6">8</text>
</g>
<g font-size=".7" fill="#c90d0c">
<text x="11.6" y="40.2" transform="rotate(-90 11.6 40.2)">8</text>
<text x="11.6" y="41.4" transform="rotate(-90 11.6 41.4)">7</text>
<text x="11.6" y="47.8" transform="rotate(-90 11.6 47.8)">2</text>
<text x="11.6" y="46.6" transform="rotate(-90 11.6 46.6)">3</text>
<text x="11.6" y="45.3" transform="rotate(-90 11.6 45.3)">4</text>
<text x="11.6" y="44" transform="rotate(-90 11.6 44)">5</text>
<text x="11.6" y="42.7" transform="rotate(-90 11.6 42.7)">6</text>
<text x="7.9" y="49.2" transform="rotate(-90 7.9 49.2)">ON</text>
<text x="11.6" y="49" transform="rotate(-90 11.6 49)">1</text>
<text x="11.6" y="101.1" transform="rotate(-90 11.6 101.1)">6</text>
<text x="11.6" y="98.6" transform="rotate(-90 11.6 98.6)">8</text>
<text x="11.6" y="99.8" transform="rotate(-90 11.6 99.8)">7</text>
<text x="7.9" y="107.6" transform="rotate(-90 7.9 107.6)">ON</text>
<text x="11.6" y="107.4" transform="rotate(-90 11.6 107.4)">1</text>
<text x="11.6" y="106.2" transform="rotate(-90 11.6 106.2)">2</text>
<text x="11.6" y="105" transform="rotate(-90 11.6 105)">3</text>
<text x="11.6" y="103.7" transform="rotate(-90 11.6 103.7)">4</text>
<text x="11.6" y="102.4" transform="rotate(-90 11.6 102.4)">5</text>
</g>
</svg>
